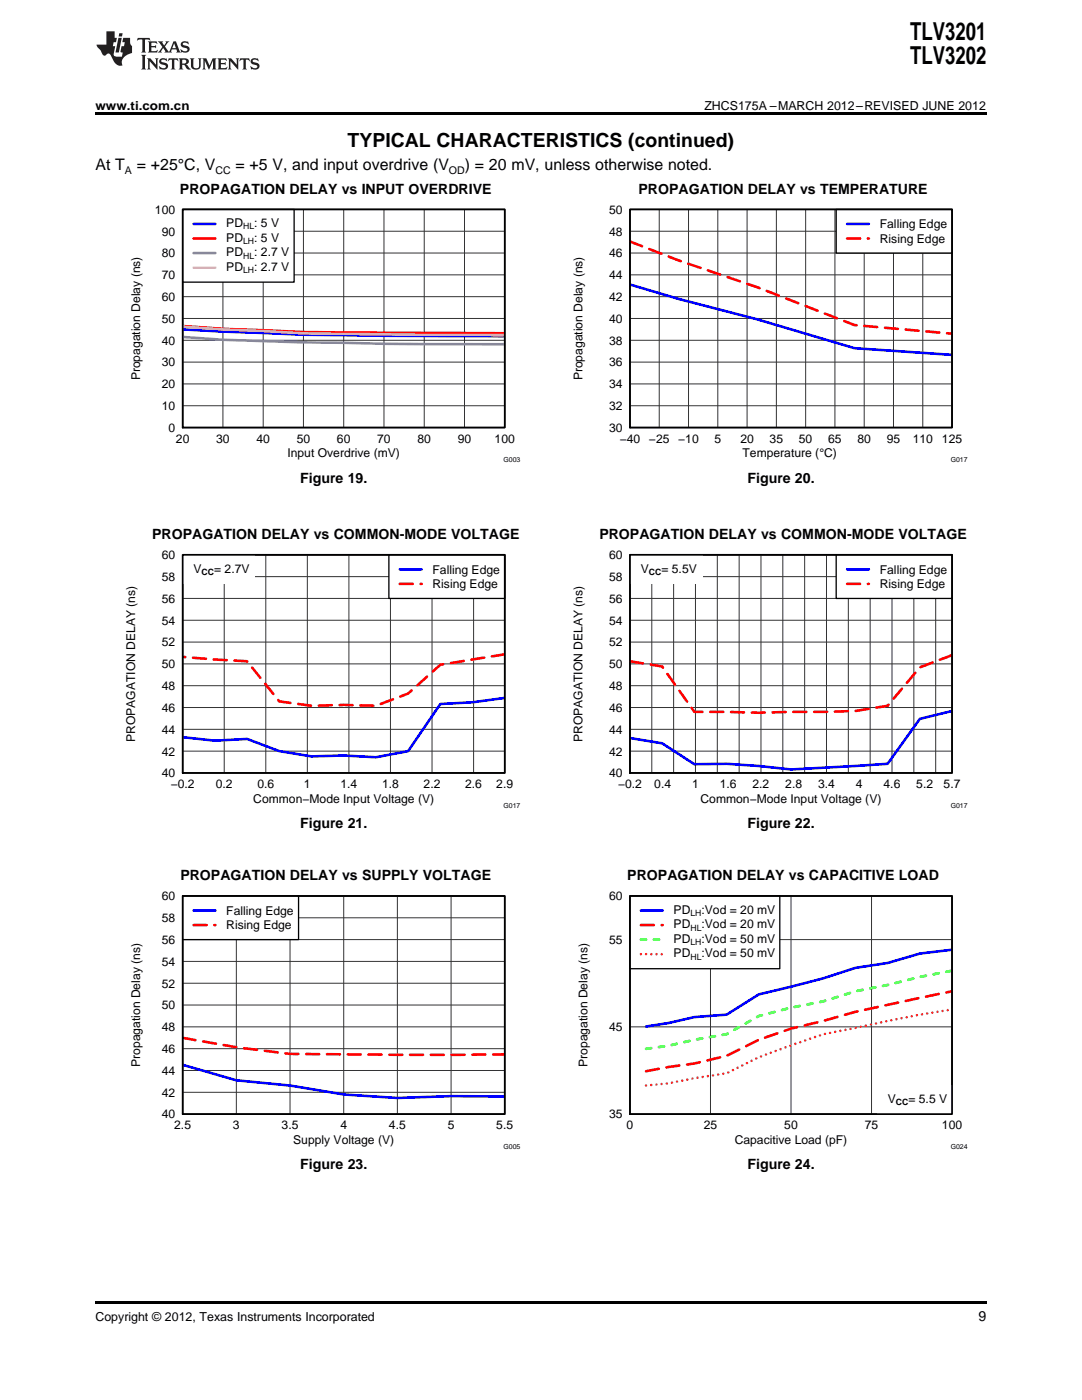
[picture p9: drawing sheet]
<svg xmlns="http://www.w3.org/2000/svg" width="216mm" height="279mm" viewBox="0 0 216 279" stroke-linecap="round" stroke-linejoin="round" font-family="sans-serif">
<path d="M36.4 178.8h64.3v43.5h-64.3z" fill="none" stroke="#000" stroke-width=".26"/>
<g fill="none" stroke="#333" stroke-width=".2">
<path d="M36.4 178.8h64.3v43.5h-64.3zM47.2 178.8v43.5M57.9 178.8v43.5M68.6 178.8v43.5M79.3 178.8v43.5M90 178.8v43.5M36.4 196.2h64.3M36.4 191.9h64.3M36.4 187.5h64.3M36.4 183.2h64.3M36.4 218h64.3M36.4 213.6h64.3"/>
<path d="M36.4 209.3h64.3M36.4 204.9h64.3M36.4 200.6h64.3"/>
</g>
<path d="M36.4 212.5l10.8 3.1 10.7 1 10.7 1.8 10.7 .7 10.7-.3h10.7" fill="none" stroke="#00f" stroke-width=".52"/>
<path d="M36.4 207.1l10.8 1.9 10.7 1.3 21.4 .2 21.4-.1" fill="none" stroke="#f00" stroke-width=".52" stroke-dasharray="2.6 1.6"/>
<path d="M36.4 178.8h23.2v8.7h-23.2z" fill="#fff"/>
<path d="M36.4 178.8h23.2v8.7h-23.2zM125.7 178.8h64.3v43.5h-64.3z" fill="none" stroke="#000" stroke-width=".26"/>
<path d="M38.6 181.7h4.4M190 189.5l-6.5 .8-6.4 1.9-6.4 1-6.4 2.1-12.9 3.2-6.4 4-6.4 .5-5.2 1.2-4.5 .7" fill="none" stroke="#00f" stroke-width=".52"/>
<path d="M38.6 184.6h4.4M128.9 213.8l4.5-.9 5.2-.7 6.4-1.5 6.4-3.2 6.4-2.2 6.5-1.6 6.4-1.8 19.3-4.1" fill="none" stroke="#f00" stroke-width=".52" stroke-dasharray="2.6 1.6"/>
<path d="M36.4 178.8h64.3v43.5h-64.3z" fill="none" stroke="#000" stroke-width=".35"/>
<path d="M125.7 178.8v43.5h64.3v-43.5M141.8 178.8v43.5M157.8 178.8v43.5M173.9 178.8v43.5M125.7 187.5h64.3M125.7 204.9h64.3" fill="none" stroke="#333" stroke-width=".2"/>
<path d="M128.9 209.3l4.5-.6 5.2-1.2 6.4-1.1 6.4-3.6 6.4-1.7 6.5-1.3 6.4-2 6.4-1.2 6.4-1.6 6.5-1.3" fill="none" stroke="#0f0" stroke-width=".52" stroke-dasharray="1 1.6"/>
<path d="M128.9 216.6l4.5-.4 5.2-1 6.4-1 6.4-3.2 6.4-2.4 6.5-2.2 6.4-1.3a237.8 237.8 0 0 1 19.3-3.7" fill="none" stroke="#ee7600" stroke-width=".52" stroke-dasharray="0 1"/>
<path d="M125.7 178.8h29.9v14.5h-29.9z" fill="#fff"/>
<path d="M125.7 178.8h29.9v14.5h-29.9z" fill="none" stroke="#000" stroke-width=".26"/>
<path d="M127.9 181.7h4.3" fill="none" stroke="#00f" stroke-width=".52"/>
<path d="M127.9 184.6h4.3" fill="none" stroke="#f00" stroke-width=".52" stroke-dasharray="2.6 1.6"/>
<path d="M127.9 187.5h4.3" fill="none" stroke="#0f0" stroke-width=".52" stroke-dasharray="1 1.6"/>
<path d="M127.9 190.4h4.3" fill="none" stroke="#ee7600" stroke-width=".52" stroke-dasharray="0 1"/>
<path d="M175 216.5h15v5.8h-15z" fill="#fff"/>
<path d="M125.7 178.8h64.3v43.5h-64.3z" fill="none" stroke="#000" stroke-width=".35"/>
<path d="M36.4 110.7h64.3v43.6h-64.3z" fill="none" stroke="#000" stroke-width=".26"/>
<g fill="none" stroke="#333" stroke-width=".2">
<path d="M36.4 119.4h64.3M36.4 115.1h64.3M44.7 110.7v43.6M53 110.7v43.6M61.3 110.7v43.6M69.6 110.7v43.6M77.9 110.7v43.6M86.2 110.7v43.6M94.5 110.7v43.6M100.7 110.7h-64.3v43.6h64.3M36.4 136.8h64.3M36.4 132.5h64.3"/>
<path d="M36.4 128.1h64.3M36.4 123.8h64.3M36.4 149.9h64.3M36.4 145.6h64.3M36.4 141.2h64.3"/>
</g>
<path d="M100.7 139.3l-6.4 .9-6.4 .3-6.5 9.4-6.4 1.2-6.4-.3-6.4 .2-6.5-1.1-6.4-2.4-6.4 .3-6.5-.7" fill="none" stroke="#00f" stroke-width=".52"/>
<path d="M100.7 130.6l-12.8 2.1-6.5 5.7-6.4 2.5-6.4-.2-6.4 .2-6.5-.9-6.4-8-12.9-.9" fill="none" stroke="#f00" stroke-width=".52" stroke-dasharray="2.6 1.6"/>
<path d="M77.6 110.7h23.1v8.7h-23.1z" fill="#fff"/>
<path d="M77.6 110.7h23.1v8.7h-23.1z" fill="none" stroke="#000" stroke-width=".26"/>
<path d="M79.8 113.6h4.3" fill="none" stroke="#00f" stroke-width=".52"/>
<path d="M79.8 116.5h4.3" fill="none" stroke="#f00" stroke-width=".52" stroke-dasharray="2.6 1.6"/>
<path d="M36.4 110.7h14.5v5.8h-14.5z" fill="#fff"/>
<path d="M36.4 110.7h64.3v43.6h-64.3z" fill="none" stroke="#000" stroke-width=".35"/>
<path d="M125.7 110.7h64.3v43.6h-64.3z" fill="none" stroke="#000" stroke-width=".26"/>
<g fill="none" stroke="#333" stroke-width=".2">
<path d="M125.7 119.4h64.3M125.7 115.1h64.3M130.1 110.7v43.6M134.4 110.7v43.6M138.8 110.7v43.6M143.1 110.7v43.6M147.5 110.7v43.6M151.8 110.7v43.6M156.2 110.7v43.6M160.6 110.7v43.6M164.9 110.7v43.6M169.3 110.7v43.6"/>
<path d="M173.6 110.7v43.6M178 110.7v43.6M182.3 110.7v43.6M186.7 110.7v43.6M190 110.7h-64.3v43.6h64.3M125.7 136.8h64.3M125.7 132.5h64.3M125.7 128.1h64.3M125.7 123.8h64.3M125.7 149.9h64.3M125.7 145.6h64.3M125.7 141.2h64.3"/>
</g>
<path d="M190 141.9l-6.5 1.6-6.4 8.9-19.3 1.2-6.4-.7-6.4-.5-6.4 .1-6.5-4.2-6.4-1" fill="none" stroke="#00f" stroke-width=".52"/>
<path d="M190 130.8l-6.5 2.4-6.4 7.7-6.4 1-6.4 .2-12.9 .1-12.8-.1-6.5-9.1-6.4-1" fill="none" stroke="#f00" stroke-width=".52" stroke-dasharray="2.6 1.6"/>
<path d="M166.8 110.7h23.2v8.7h-23.2z" fill="#fff"/>
<path d="M166.8 110.7h23.2v8.7h-23.2z" fill="none" stroke="#000" stroke-width=".26"/>
<path d="M169 113.6h4.4" fill="none" stroke="#00f" stroke-width=".52"/>
<path d="M169 116.5h4.4" fill="none" stroke="#f00" stroke-width=".52" stroke-dasharray="2.6 1.6"/>
<path d="M125.7 110.7h14.4v5.8h-14.4z" fill="#fff"/>
<path d="M125.7 110.7h64.3v43.6h-64.3z" fill="none" stroke="#000" stroke-width=".35"/>
<path d="M36.4 41.8h64.3v43.5h-64.3z" fill="none" stroke="#000" stroke-width=".26"/>
<g fill="none" stroke="#333" stroke-width=".2">
<path d="M36.4 41.8h64.3v43.5h-64.3zM36.4 59.2h64.3M36.4 54.9h64.3M36.4 50.5h64.3M36.4 46.1h64.3M44.5 41.8v43.5M52.5 41.8v43.5M60.5 41.8v43.5M68.6 41.8v43.5M76.6 41.8v43.5M84.7 41.8v43.5M92.7 41.8v43.5"/>
<path d="M36.4 76.6h64.3M36.4 72.3h64.3M36.4 67.9h64.3M36.4 63.6h64.3M36.4 81h64.3"/>
</g>
<path d="M36.4 65.7l8.1 .5a1129 1129 0 0 0 48.2 .9h8" fill="none" stroke="#00f" stroke-width=".52"/>
<path d="M36.4 65.1a563 563 0 0 0 48.3 1.3l16 .1" fill="none" stroke="#f00" stroke-width=".52"/>
<path d="M36.4 67.2a530.9 530.9 0 0 0 32.2 1.2l8 .2 24.1 .1" fill="none" stroke="#7a67ee" stroke-width=".52"/>
<path d="M36.4 65.2l8.1 .5 16 .8 40.2 .4" fill="none" stroke="#ffaeb9" stroke-width=".52"/>
<path d="M36.4 41.8h22.3v14.5h-22.3z" fill="#fff"/>
<path d="M36.4 41.8h22.3v14.5h-22.3zM125.7 41.8h64.3v43.5h-64.3z" fill="none" stroke="#000" stroke-width=".26"/>
<path d="M38.6 44.7h4.4M125.7 56.8l9.7 2.9 15.6 4 19.5 5.8 19.5 1.3" fill="none" stroke="#00f" stroke-width=".52"/>
<path d="M38.6 47.6h4.4" fill="none" stroke="#f00" stroke-width=".52"/>
<path d="M38.6 50.5h4.4" fill="none" stroke="#7a67ee" stroke-width=".52"/>
<path d="M38.6 53.4h4.4" fill="none" stroke="#ffaeb9" stroke-width=".52"/>
<path d="M36.4 41.8h64.3v43.5h-64.3z" fill="none" stroke="#000" stroke-width=".35"/>
<g fill="none" stroke="#333" stroke-width=".2">
<path d="M125.7 41.8h64.3v43.5h-64.3zM125.7 59.2h64.3M125.7 54.9h64.3M125.7 50.5h64.3M125.7 46.1h64.3M131.5 41.8v43.5M137.4 41.8v43.5M143.2 41.8v43.5M149.1 41.8v43.5M154.9 41.8v43.5M160.8 41.8v43.5M166.6 41.8v43.5"/>
<path d="M172.4 41.8v43.5M178.3 41.8v43.5M184.1 41.8v43.5M125.7 76.6h64.3M125.7 72.3h64.3M125.7 67.9h64.3M125.7 63.6h64.3M125.7 81h64.3"/>
</g>
<path d="M125.7 48.2l9.7 3.8 15.6 5.3 19.5 7.6 19.5 1.7" fill="none" stroke="#f00" stroke-width=".52" stroke-dasharray="2.6 1.6"/>
<path d="M166.8 41.8h23.2v8.7h-23.2z" fill="#fff"/>
<path d="M166.8 41.8h23.2v8.7h-23.2z" fill="none" stroke="#000" stroke-width=".26"/>
<path d="M169 44.7h4.4" fill="none" stroke="#00f" stroke-width=".52"/>
<path d="M169 47.6h4.4" fill="none" stroke="#f00" stroke-width=".52" stroke-dasharray="2.6 1.6"/>
<path d="M125.7 41.8h64.3v43.5h-64.3z" fill="none" stroke="#000" stroke-width=".35"/>
<g fill="#231f20">
<path d="M27.5 7.6l-.1 .5 .4-.2h.6v.1v2.1l-.2 .4h1l-.3-.4v-2.1l.1-.1h.5l.5 .2-.2-.5zM29.5 8.3l.2 .3v1.5l-.2 .4h1.8l.2-.6a1.04 1.04 0 0 1-1.3 .2v-.7h.6l.3 .2v-.6l-.3 .2h-.6v-.6l.8-.1 .4 .3-.2-.5zM31.5 8.3l.9 1.1-.9 1.1h.8l-.2-.2 .5-.7 .4 .7-.2 .2h1.5l-.1-.2 .1-.4h.9l.1 .4-.2 .2h1l-.3-.3-.7-1.9h-.5l-.9 2-.8-1 .9-1h-.8l.1 .3-.3 .5-.4-.6 .2-.2zM34.7 8.6l.4 1h-.7zM36.3 8.4a.63 .63 0 0 0-.2 .7 .63 .63 0 0 0 .6 .4l.6 .2 .1 .2a.75 .75 0 0 1-.7 .4 .75 .75 0 0 1-.6-.5l.1 .7 .1-.1a1.11 1.11 0 0 0 1.5-.6 1.13 1.13 0 0 0-1.2-.8l-.1-.4a1.04 1.04 0 0 1 1.2 .2l-.2-.5-.1 .1-.5-.2zM28.2 10.9l.2 .4v2.2l-.2 .4h1l-.3-.4v-2.2l.3-.4zM29.3 11.6l.3 .4v1.5l-.3 .4h.8l-.2-.4v-1.3l1.5 1.7v-1.9l.2-.4h-.7l.2 .4v.9l-1.1-1.3zM32 11.8a.62 .62 0 0 0-.2 .7 .62 .62 0 0 0 .6 .4l.6 .1 .1 .3a.76 .76 0 0 1-.7 .3 .76 .76 0 0 1-.6-.4l.1 .7 .1-.1a1.11 1.11 0 0 0 1.5-.6 1.13 1.13 0 0 0-1.2-.8l-.1-.4a1.04 1.04 0 0 1 1.2 .2l-.2-.6-.1 .1-.5-.1zM33.7 11.6l-.2 .6a.61 .61 0 0 1 .8-.3v1.6l-.2 .4h.9l-.2-.4v-1.6a.63 .63 0 0 1 .8 .3l-.2-.6zM35.6 11.6l.3 .4v1.5l-.3 .4h1l-.2-.2v-.8l.5 .2a.76 .76 0 0 0 1.2 .7l-1-1a.58 .58 0 0 0 .6-.5 .58 .58 0 0 0-.5-.6zM36.4 11.9h.1a.45 .45 0 0 1 .5 .1 .45 .45 0 0 1 .1 .5l-.7 .2zM37.9 11.6l.2 .2a2.17 2.17 0 0 0 .3 1.9 .99 .99 0 0 0 1.6-.6v-1.1l.2-.4h-.7l.2 .2a1.92 1.92 0 0 1-.2 1.8 .6 .6 0 0 1-.9-.5v-1.1l.2-.4zM40.4 11.6l.2 .4v1.5l-.2 .4h.7l-.2-.4v-1.4l.8 1.8 .8-1.8v1.4l-.2 .4h.9l-.2-.4v-1.5l.2-.4h-.8l-.6 1.5-.6-1.5zM43.4 11.6l.2 .4v1.5l-.2 .4h1.8l.2-.6a1.04 1.04 0 0 1-1.3 .1v-.6h.5l.4 .2v-.6l-.4 .2h-.5v-.7h.8l.3 .3-.1-.6zM45.5 11.6l.2 .4v1.5l-.2 .4h.7l-.2-.4v-1.3l1.5 1.7v-1.9l.2-.4h-.7l.2 .4v.9l-1.1-1.3zM47.9 11.6l-.1 .6a.61 .61 0 0 1 .8-.3v1.6l-.3 .4h1l-.3-.4 .1-1.6a.63 .63 0 0 1 .7 .3l-.1-.6zM50.2 11.8a.62 .62 0 0 0-.2 .7 .62 .62 0 0 0 .6 .4l.6 .1 .2 .3a.76 .76 0 0 1-.8 .3 .76 .76 0 0 1-.6-.4l.1 .7 .2-.1a1.11 1.11 0 0 0 1.5-.6 1.13 1.13 0 0 0-1.3-.8l-.1-.4a1.04 1.04 0 0 1 1.2 .2l-.1-.6-.2 .1-.5-.1z"/>
<path d="M21.2 6.3v2.6h-1.9l.1 .4 .7 .9a.91 .91 0 0 0 1 .8 .56 .56 0 0 1 .5-.3 .56 .56 0 0 1 .5 .3l.4 .8a1.53 1.53 0 0 0 1.9 1.2 1.54 1.54 0 0 1 1-2.1l.9-.3v-1.4a1.52 1.52 0 0 1-.3-1.6h-1.4l-.2 .8h.5l-.2 .8h-.4l-.2 1v.2l.4 .1-.2 .8a1.93 1.93 0 0 1-1.6-.3l.3-1.8h-.5l.2-.8h.4l.2-.8h-.4v-1.3zM23.6 7.6l-.6 2.9h.7l.6-2.9zM23.8 6.6l-.1 .7h.6l.2-.7z"/>
</g>
<path d="M19 259.7h177.8v.5h-177.8z" fill="#000"/>
<g fill="#fff">
<path d="M156.1 235.1h.4v.7h-.4z"/>
<path d="M66.9 235.1h.3v.7h-.3z"/>
<path d="M156.1 167h.4v.7h-.4z"/>
<path d="M66.9 167h.3v.7h-.3z"/>
<path d="M156.1 98.1h.4v.7h-.4z"/>
<path d="M66.9 98.1h.3v.7h-.3z"/>
</g>
<path d="M19 22.5h177.8v.5h-177.8z" fill="#000"/>
<g font-size="4.9">
<text x="181.6" y="7.9">TLV3201</text>
<text x="181.6" y="12.8">TLV3202</text>
</g>
<text font-size="3.9" x="69.4" y="29.3">TYPICAL CHARACTERISTICS (continued)</text>
<g font-size="3.2">
<text x="19" y="34">At T</text>
<text x="27.3" y="34">= +25°C, V</text>
<text x="47" y="34">= +5 V, and input overdrive (V</text>
<text x="92.7" y="34">) = 20 mV, unless otherwise noted.</text>
</g>
<g font-size="2.8">
<text x="35.9" y="38.7">PROPAGATION DELAY vs INPUT OVERDRIVE</text>
<text x="127.4" y="38.7">PROPAGATION DELAY vs TEMPERATURE</text>
<text x="59.9" y="96.3">Figure 19.</text>
<text x="149.2" y="96.3">Figure 20.</text>
<text x="30.3" y="107.6">PROPAGATION DELAY vs COMMON-MODE VOLTAGE</text>
<text x="119.6" y="107.6">PROPAGATION DELAY vs COMMON-MODE VOLTAGE</text>
<text x="59.9" y="165.2">Figure 21.</text>
<text x="149.2" y="165.2">Figure 22.</text>
<text x="36" y="175.7">PROPAGATION DELAY vs SUPPLY VOLTAGE</text>
<text x="125.2" y="175.7">PROPAGATION DELAY vs CAPACITIVE LOAD</text>
<text x="59.9" y="233.3">Figure 23.</text>
<text x="149.2" y="233.3">Figure 24.</text>
<text x="195.3" y="263.6">9</text>
</g>
<g font-size="2.5">
<text x="19" y="21.9">www.ti.com.cn</text>
<text x="140.5" y="21.9">ZHCS175A –MARCH 2012–REVISED JUNE 2012</text>
<text x="19" y="263.6">Copyright © 2012, Texas Instruments Incorporated</text>
</g>
<g font-size="2.4">
<text x="30.9" y="42.7">100</text>
<text x="32.3" y="47">90</text>
<text x="45.2" y="45.3">PD</text>
<text x="50.7" y="45.3">: 5 V</text>
<text x="121.5" y="47">48</text>
<text x="121.5" y="42.7">50</text>
<text x="175.6" y="45.6">Falling Edge</text>
<text x="32.3" y="51.4">80</text>
<text x="45.2" y="51.1">PD</text>
<text x="45.2" y="48.2">PD</text>
<text x="50.7" y="51.1">: 2.7 V</text>
<text x="50.7" y="48.2">: 5 V</text>
<text x="121.5" y="51.4">46</text>
<text x="175.6" y="48.5">Rising Edge</text>
<text x="32.3" y="55.7">70</text>
<text x="45.2" y="54.1">PD</text>
<text x="50.7" y="54.1">: 2.7 V</text>
<text x="121.5" y="55.7">44</text>
<text x="32.3" y="64.4">50</text>
<text x="32.3" y="60.1">60</text>
<text x="121.5" y="64.4">40</text>
<text x="121.5" y="60.1">42</text>
<text x="32.3" y="68.8">40</text>
<text x="121.5" y="68.8">38</text>
<text x="28" y="75.9" transform="rotate(-90 28 75.9)">Propagation Delay (ns)</text>
<text x="32.3" y="77.5">20</text>
<text x="32.3" y="73.1">30</text>
<text x="116.2" y="75.9" transform="rotate(-90 116.2 75.9)">Propagation Delay (ns)</text>
<text x="121.5" y="77.5">34</text>
<text x="121.5" y="73.1">36</text>
<text x="32.3" y="81.8">10</text>
<text x="121.5" y="81.8">32</text>
<text x="33.6" y="86.2">0</text>
<text x="35.1" y="88.3">20</text>
<text x="43.1" y="88.3">30</text>
<text x="51.2" y="88.3">40</text>
<text x="59.2" y="88.3">50</text>
<text x="67.2" y="88.3">60</text>
<text x="75.3" y="88.3">70</text>
<text x="83.3" y="88.3">80</text>
<text x="91.3" y="88.3">90</text>
<text x="98.7" y="88.3">100</text>
<text x="121.5" y="86.2">30</text>
<text x="123.7" y="88.3">−40</text>
<text x="129.5" y="88.3">−25</text>
<text x="135.3" y="88.3">−10</text>
<text x="142.6" y="88.3">5</text>
<text x="147.7" y="88.3">20</text>
<text x="153.6" y="88.3">35</text>
<text x="159.4" y="88.3">50</text>
<text x="165.3" y="88.3">65</text>
<text x="171.1" y="88.3">80</text>
<text x="176.9" y="88.3">95</text>
<text x="182.1" y="88.3">110</text>
<text x="188" y="88.3">125</text>
<text x="57.4" y="91.3">Input Overdrive (mV)</text>
<text x="148.2" y="91.3">Temperature (°C)</text>
<text x="32.3" y="111.6">60</text>
<text x="121.5" y="111.6">60</text>
<text x="32.3" y="115.9">58</text>
<text x="38.6" y="114.3">V</text>
<text x="42.7" y="114.3">= 2.7V</text>
<text x="86.3" y="114.5">Falling Edge</text>
<text x="86.3" y="117.4">Rising Edge</text>
<text x="121.5" y="115.9">58</text>
<text x="127.9" y="114.3">V</text>
<text x="132" y="114.3">= 5.5V</text>
<text x="175.6" y="114.5">Falling Edge</text>
<text x="175.6" y="117.4">Rising Edge</text>
<text x="32.3" y="124.7">54</text>
<text x="32.3" y="120.3">56</text>
<text x="121.5" y="124.7">54</text>
<text x="121.5" y="120.3">56</text>
<text x="32.3" y="129">52</text>
<text x="121.5" y="129">52</text>
<text x="32.3" y="137.7">48</text>
<text x="32.3" y="133.4">50</text>
<text x="121.5" y="137.7">48</text>
<text x="121.5" y="133.4">50</text>
<text x="32.3" y="142.1">46</text>
<text x="121.5" y="142.1">46</text>
<text x="27" y="148.1" transform="rotate(-90 27 148.1)">PROPAGATION DELAY (ns)</text>
<text x="32.3" y="146.4">44</text>
<text x="116.2" y="148.1" transform="rotate(-90 116.2 148.1)">PROPAGATION DELAY (ns)</text>
<text x="121.5" y="146.4">44</text>
<text x="32.3" y="155.1">40</text>
<text x="32.3" y="150.8">42</text>
<text x="121.5" y="155.1">40</text>
<text x="121.5" y="150.8">42</text>
<text x="34.1" y="157.2">−0.2</text>
<text x="43.1" y="157.2">0.2</text>
<text x="50.5" y="160.2">Common−Mode Input Voltage (V)</text>
<text x="51.4" y="157.2">0.6</text>
<text x="60.7" y="157.2">1</text>
<text x="67.9" y="157.2">1.4</text>
<text x="76.2" y="157.2">1.8</text>
<text x="84.5" y="157.2">2.2</text>
<text x="92.8" y="157.2">2.6</text>
<text x="99" y="157.2">2.9</text>
<text x="123.3" y="157.2">−0.2</text>
<text x="130.6" y="157.2">0.4</text>
<text x="138.1" y="157.2">1</text>
<text x="139.8" y="160.2">Common−Mode Input Voltage (V)</text>
<text x="143.6" y="157.2">1.6</text>
<text x="150.2" y="157.2">2.2</text>
<text x="156.7" y="157.2">2.8</text>
<text x="163.2" y="157.2">3.4</text>
<text x="170.8" y="157.2">4</text>
<text x="176.3" y="157.2">4.6</text>
<text x="182.8" y="157.2">5.2</text>
<text x="188.3" y="157.2">5.7</text>
<text x="32.3" y="179.7">60</text>
<text x="121.5" y="179.7">60</text>
<text x="32.3" y="184">58</text>
<text x="45.2" y="182.6">Falling Edge</text>
<text x="45.2" y="185.5">Rising Edge</text>
<text x="134.4" y="185.3">PD</text>
<text x="134.4" y="182.4">PD</text>
<text x="140" y="185.3">:Vod = 20 mV</text>
<text x="140" y="182.4">:Vod = 20 mV</text>
<text x="32.3" y="188.4">56</text>
<text x="121.5" y="188.4">55</text>
<text x="134.4" y="191.1">PD</text>
<text x="134.4" y="188.2">PD</text>
<text x="140" y="191.1">:Vod = 50 mV</text>
<text x="140" y="188.2">:Vod = 50 mV</text>
<text x="32.3" y="197.1">52</text>
<text x="32.3" y="192.7">54</text>
<text x="32.3" y="201.4">50</text>
<text x="32.3" y="205.8">48</text>
<text x="121.5" y="205.8">45</text>
<text x="28" y="212.9" transform="rotate(-90 28 212.9)">Propagation Delay (ns)</text>
<text x="32.3" y="214.5">44</text>
<text x="32.3" y="210.2">46</text>
<text x="117.2" y="212.9" transform="rotate(-90 117.2 212.9)">Propagation Delay (ns)</text>
<text x="32.3" y="218.9">42</text>
<text x="177.2" y="220.1">V</text>
<text x="181.3" y="220.1">= 5.5 V</text>
<text x="32.3" y="223.2">40</text>
<text x="34.8" y="225.3">2.5</text>
<text x="46.5" y="225.3">3</text>
<text x="56.2" y="225.3">3.5</text>
<text x="67.9" y="225.3">4</text>
<text x="77.6" y="225.3">4.5</text>
<text x="89.3" y="225.3">5</text>
<text x="99" y="225.3">5.5</text>
<text x="121.5" y="223.2">35</text>
<text x="125" y="225.3">0</text>
<text x="140.4" y="225.3">25</text>
<text x="156.5" y="225.3">50</text>
<text x="172.6" y="225.3">75</text>
<text x="188" y="225.3">100</text>
<text x="58.5" y="228.3">Supply Voltage (V)</text>
<text x="146.6" y="228.3">Capacitive Load (pF)</text>
</g>
<g font-size="2.1">
<text x="24.9" y="34.6">A</text>
<text x="43" y="34.6">CC</text>
<text x="89.6" y="34.6">OD</text>
</g>
<g font-size="1.7">
<text x="48.5" y="45.8">HL</text>
<text x="48.5" y="51.6">HL</text>
<text x="48.5" y="48.7">LH</text>
<text x="48.5" y="54.5">LH</text>
<text x="40.2" y="114.7">CC</text>
<text x="129.5" y="114.7">CC</text>
<text x="137.8" y="185.7">HL</text>
<text x="137.8" y="182.8">LH</text>
<text x="137.8" y="191.5">HL</text>
<text x="137.8" y="188.6">LH</text>
<text x="178.8" y="220.5">CC</text>
</g>
<g font-size="1.4">
<text x="100.5" y="92.2">G003</text>
<text x="189.7" y="92.2">G017</text>
<text x="100.5" y="161.2">G017</text>
<text x="189.7" y="161.2">G017</text>
<text x="100.5" y="229.3">G005</text>
<text x="189.7" y="229.3">G024</text>
</g>
</svg>
